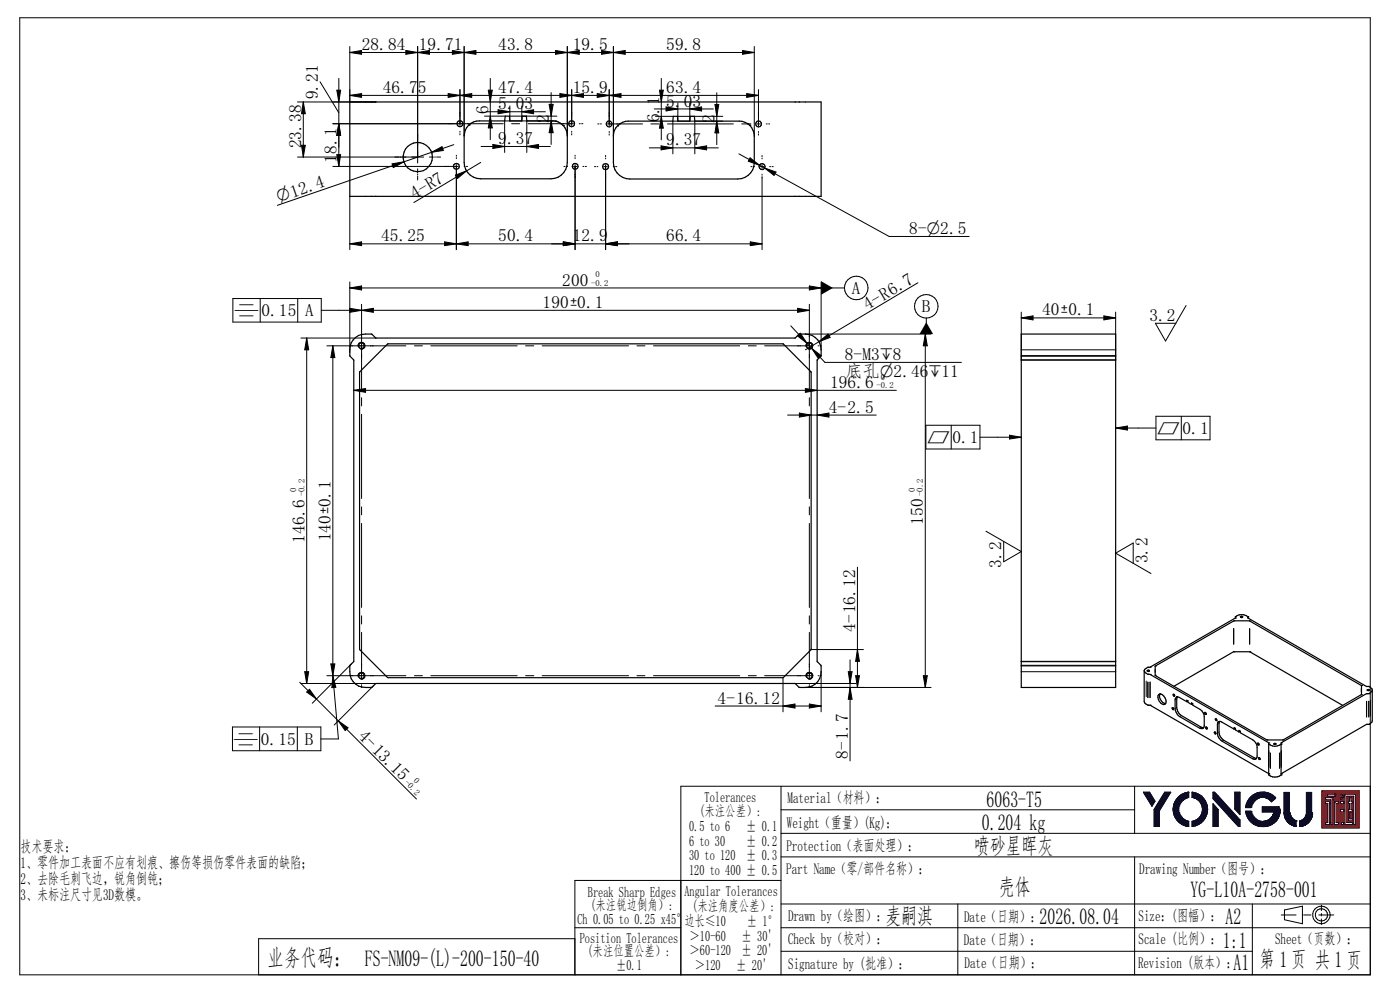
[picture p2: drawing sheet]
<svg xmlns="http://www.w3.org/2000/svg" width="297mm" height="210mm" viewBox="0 0 297 210" stroke-linecap="round" stroke-linejoin="round" font-family="sans-serif">
<g fill="none" stroke="#000" stroke-width=".21">
<path d="M4.2 3.8h286.5v203h-286.5zM165.7 166.8v40M165.7 171.8h75M165.7 176.8h125M240.7 166.8v10M290.7 166.8h-146.3v40M122 196.8h22.4M122 199.1h-67.1v7.7M165.7 181.8h125M165.7 196.8h125M165.7 191.8h125M165.7 186.8h-43.7v20"/>
<path d="M203.2 191.8v15M240.7 181.8v25M265.7 191.8v15M271.8 194.1h3.2M272.5 193l3.8-.8v3.8l-3.8-.9zM276.6 194.1h1.5M279.8 194.1h3.2M280.3 192v1.2M280.3 193.8v.5M280.3 194.9v1.2M165.7 201.8h100"/>
<circle cx="280.3" cy="194.1" r="1.86"/>
<circle cx="280.3" cy="194.1" r="1.31"/>
</g>
<path d="M280.5 167.8v7.8h7.8v-7.8zM285.3 168.4h2.3v6.5h-.4v-6h-1.4v5.6h1.2l-.1 .4h-1.6zM286.3 169.2h.3v.8h.4l-.1 .4h-.3v1.3h.3v2.5h-.9v-2.5h.3v-1.3h-.3v-.4h.3zM284.4 170h.7v.4h-.2v1.3h.2v.5h-.2l.1 2.7h-.5v-2.7l-.1-.5h.1v-1.3zM283.1 170h.9l-.1 .4h-.4v4.1h.5l-.1 .4h-.8zM281.1 169.2h1.7v5.7h-.4v-5.2h-1.1zM281.6 168.4h1.9l-.1 .5h-1.7zM281.3 170h.8v4.9h-.9l.1-.4h.4v-4.1h-.6z" fill-rule="evenodd" fill="#f00"/>
<g fill="none" stroke="#f00" stroke-width=".21">
<path d="M280.5 167.8h7.8v7.8h-7.8zM281.1 169.2h1.7v5.7h-.4v-5.2h-1.1zM281.3 170h.8v4.9h-.9l.1-.4h.4v-4.1h-.6zM281.6 168.4h1.9l-.1 .5h-1.7zM282.1 170.4h.1M282.1 174.5h.1M282.4 169.2h.1M282.8 169.2h.1M282.8 169.7h.1M283.1 170.2h.1M283.1 170h.9l-.1 .4h-.4v4.1h.5l-.1 .4h-.8zM283.1 168.4h.1"/>
<path d="M283.1 168.9h.1M284.4 170h.7v.4h-.2v1.3h.2v.5h-.2l.1 2.7h-.5v-2.7l-.1-.5h.1v-1.3zM284.5 169.2h.1M284.5 168.4h.3v.4h.3v.4h-.3l-.1 .5h-.3zM285 169.2h.1M285.3 168.4h2.3v6.5h-.4v-6h-1.5v5.6h1.3l-.1 .4h-1.6zM285.5 174.9h.1M286.3 169.2h.3v.8h.4l-.1 .4h-.3v1.3h.3v2.5h-.9v-2.5h.3v-1.3h-.3v-.4h.3z"/>
</g>
<path d="M286.3 172.2h.3v1.5h-.3z" fill-rule="evenodd" fill="#f00"/>
<path d="M286.3 172.2h.3v1.5h-.3z" fill="none" stroke="#f00" stroke-width=".21"/>
<path d="M242.6 168.1h1.3l1.1 1.9-.6 1z" fill-rule="evenodd" fill="#0c0c26"/>
<path d="M242.6 168.1h1.3l1.1 1.9-.6 1z" fill="none" stroke="#0c0c26" stroke-width=".21"/>
<path d="M247.1 168.1h1.3l-2.4 3.9v3.3h-1.1v-3.6z" fill-rule="evenodd" fill="#0c0c26"/>
<path d="M247.1 168.1h1.3l-2.4 3.9v3.3h-1.1v-3.6z" fill="none" stroke="#0c0c26" stroke-width=".21"/>
<path d="M249.8 169.2l1.3-.9 1.1-.2v1.1l-.8 .2-.7 .4-.4 .6-.3 .8v.9l.2 .8 1 1 1 .3v1.1l-1-.2-.8-.4-.7-.7-.6-.9-.2-1.1v-.9l.3-1z" fill-rule="evenodd" fill="#0c0c26"/>
<g fill="none" stroke="#0c0c26" stroke-width=".21">
<path d="M248.9 171.5h.1M248.9 171.6h.1M248.9 171.7h.1M248.9 171.9h.1M248.9 172h.1M248.9 171.4v.1M248.9 171.6v.1M248.9 171.8v.1M248.9 171.1h.1M248.9 171.2h.1M248.9 171.3h.1M248.9 171.4h.1"/>
<path d="M248.9 172.1h.1M248.9 172.2h.1M248.9 172.3h.1M248.9 171.2v.1M248.9 172v.1M248.9 172.2v.1M249 170.9h.1M249 171.1h.1M249 172.3h.1M249 172.4h.1M249 172.5h.1M249 171v.1"/>
<path d="M249 172.4v.1M249 170.7h.1M249 172.6h.1M249 170.8v.1M249 170.6h.1M249 172.8h.1M249 172.7v.1M249.1 170.4h.1M249.1 170.5h.1M249.1 172.8h.1M249.1 172.9h.1M249.1 170.5l-.1 .1"/>
<path d="M249.1 172.9v.1M249.1 170.3h.1M249.1 173h.1M249.1 173.1h.1M249.2 170.3h.1M249.2 173.1h.1M249.2 170.1h.1M249.2 173.2h.1M249.2 170.2v.1M249.3 170.1h.1M249.3 173.3h.1M249.3 170h.1"/>
<path d="M249.3 173.4h.1M249.3 169.9h.1M249.3 173.5h.1M249.4 169.8h.1M249.4 169.9h.1M249.4 173.5h.1M249.4 173.6h.1M249.5 169.7h.1M249.5 169.8h.1M249.5 173.7h.1M249.6 169.6h.1M249.6 173.8h.1"/>
<path d="M249.6 169.5h.1M249.6 173.9h.1M249.7 169.5h.1M249.7 173.9h.1M249.7 174h.1M249.7 169.4h.1M249.8 169.3h.1M249.8 174.1h.1M249.8 169.2h.1M249.9 169.2h.1M249.9 174.2h.1M249.9 169.1h.1"/>
<path d="M250 169.1h.1M250 174.3h.1M250 172h.1M250 171.8h.1M250 171.4h.1M250 171.2h.1M250 171.2v1.1M250.1 169h.1M250.1 174.4h.1M250.1 172.3h.1M250.1 171h.1M250.1 172.3v.1"/>
<path d="M250.1 172.5h.1M250.1 170.8h.1M250.1 172.5l.1 .3M250.1 168.9h.1M250.1 174.5h.1M250.1 172.7h.1M250.1 170.7h.1M250.1 170.7l-.1 .5M250.2 168.9h.1M250.2 174.5h.1M250.2 172.8h.1M250.2 170.6h.1"/>
<path d="M250.2 172.8v.1M250.3 168.8h.1M250.3 174.5h.1M250.3 172.9h.1M250.3 170.4h.1M250.3 172.9v.1M250.3 170.4l-.1 .2M250.3 174.6h.1M250.4 168.8h.1M250.4 173.1h.1M250.4 170.3h.1M250.4 170.3l-.1 .1"/>
<path d="M250.4 168.7h.1M250.4 174.7h.1M250.4 173.1v.1M250.5 168.7h.1M250.5 174.7h.1M250.5 173.2h.1M250.5 170.1h.1M250.5 170.1l-.1 .1M250.5 174.8h.1M250.5 173.3h.1M250.5 173.3l.1 .1M250.6 168.6h.1"/>
<path d="M250.6 174.8h.1M250.6 173.4h.1M250.6 170h.1M250.6 170v.1M250.7 168.6h.1M250.7 174.8h.1M250.7 173.4h.1M250.7 169.9h.1M250.7 168.5h.1M250.7 173.5h.1M250.7 173.5l.1 .1M250.7 174.9h.1"/>
<path d="M250.8 168.5h.1M250.8 174.9h.1M250.8 169.8h.1M250.8 169.8h-.1M250.9 174.9h.1M250.9 173.7h.1M250.9 169.8h.1M250.9 168.4l-.1 .1M250.9 168.4h.1M250.9 175h.1M250.9 169.7h.1M251 175h.1"/>
<path d="M251 173.7h.1M251 173.7v.1M251 168.4h.1M251 169.6h.1M251 169.6v.1M251.1 168.4h.1M251.1 175h.1M251.1 173.8h.1M251.1 173.8l.1 .1M251.1 168.3h.1M251.2 168.3h.1M251.2 169.5h.1"/>
<path d="M251.2 175.1h.1M251.2 169.5l-.1 .1M251.2 173.9h.1M251.3 168.3h.1M251.3 175.1h.1M251.3 168.2h.1M251.3 169.4h.1M251.3 169.4l-.1 .1M251.4 175.1h.1M251.4 174h.1M251.4 174l.1 .1M251.4 168.2h.1"/>
<path d="M251.4 175.2h.1M251.5 168.2h.1M251.5 175.2h.1M251.5 169.3h.1M251.5 169.3l-.1 .1M251.6 168.2h.1M251.6 175.2h.1M251.6 174.1h.1M251.6 174.1l.6 .1v1.1h-.1M251.6 169.3h.1M251.6 168.1h.1M251.7 168.1h.1"/>
<path d="M251.7 169.3h.1M251.7 175.3h.1M251.7 174.1h.1M251.8 175.3h.1M251.8 168.1h.1M251.9 168.1h.1M251.9 169.2h.1M251.9 175.3h.1M251.9 169.2h-.2M251.9 174.2h.1M252 175.3h.1M252.1 168.1h.1"/>
<path d="M252.1 168.1h.1v1.1h-.3"/>
</g>
<path d="M252.9 168.1l1.1 .3 1.1 .7 .9 1.4 .2 1.1-.2 1.2-.6 1.2-1 .8-1.3 .5h-.2v-1.1l1-.3 .6-.5 .6-1.1v-.9l-.1-.6-.5-.8-.8-.6-.8-.2z" fill-rule="evenodd" fill="#0c0c26"/>
<g fill="none" stroke="#0c0c26" stroke-width=".21">
<path d="M253.1 169.2h.1M253.1 174.2h.1M253.3 169.2h.1M253.3 174.2h-.2M253.3 174.1h.1M253.3 169.2l.2 .1M253.5 169.3h.1M253.5 174.1h-.2M253.5 174.1h.1M253.5 169.3l.1 .1M253.6 169.4h.1M253.6 174l-.1 .1"/>
<path d="M253.7 174h.1M253.7 169.4h.1M253.7 173.9v.1M253.8 173.9h.1M253.8 169.5h.1M253.9 169.5h.1M253.9 173.9h-.1M253.9 173.9h.1M253.9 169.5l.1 .1M254 169.6h.1M254 173.8l-.1 .1M254 173.8h.1"/>
<path d="M254.1 173.7h.1M254.1 169.7h.1M254.2 169.7h.1M254.2 173.7h-.1M254.2 169.8h.1M254.2 173.7h.1M254.3 169.8h.1M254.3 173.6h.1M254.3 169.8l.1 .1M254.4 169.9h.1M254.4 173.5l-.1 .1M254.4 173.4h.1"/>
<path d="M254.5 173.4h.1M254.5 170v.1M254.5 170.1h.1M254.6 170.1h.1M254.6 173.3l-.1 .1M254.6 173.2h.1M254.6 170.1v.1M254.6 170.2h.1M254.7 170.3h.1M254.7 173.1l-.1 .1M254.7 173.1h.1M254.7 170.3l.1 .1"/>
<path d="M254.8 170.4h.1M254.8 173h.1M254.8 170.5h.1M254.8 172.9h.1M254.8 170.4v.1M254.8 168.9l-1.1-.7-.8-.1v1.1h.4M254.8 170.6h.1M254.8 172.8v.2M254.9 168.9h.1M254.9 170.6h.1M254.9 172.8h.1M254.9 168.9a3.7 3.7 0 0 1-.1 5.6l-1.3 .7-.6 .1v-1.1h.2"/>
<path d="M254.9 170.7v.1M254.9 172.7v.1M254.9 170.8h.1M254.9 172.6h.1M255 170.8l.1 .6M255 172.5l-.1 .1M255 171h.1M255 172.4h.1M255 172.3v.1M255.1 171.2h.1M255.1 172.3h.1M255.1 172v.3"/>
<path d="M255.1 171.4h.1M255.1 171.8h.1M255.1 172h.1M255.1 171.4v.6"/>
</g>
<path d="M257.3 170.5l1.1 1.2v3.6h-1.1z" fill-rule="evenodd" fill="#0c0c26"/>
<path d="M257.3 170.5l1.1 1.2v3.6h-1.1z" fill="none" stroke="#0c0c26" stroke-width=".21"/>
<path d="M257.3 168.1h.4l5.4 5.8v1.4h-.4l-5.4-5.9z" fill-rule="evenodd" fill="#0c0c26"/>
<path d="M257.3 168.1h.4l5.4 5.8v1.4h-.4l-5.4-5.9z" fill="none" stroke="#0c0c26" stroke-width=".21"/>
<path d="M262 168.1h1.1v4.7l-1.1-1.2z" fill-rule="evenodd" fill="#0c0c26"/>
<path d="M262 168.1h1.1v4.7l-1.1-1.2z" fill="none" stroke="#0c0c26" stroke-width=".21"/>
<path d="M265.3 169.1l.6-.5 .9-.4 1.5-.1 1.2 .3 1.1 1-.9 .7-.5-.6-.7-.3-1-.1-.5 .1-1.1 .8-.4 .8-.1 .5h-1.1l.3-1.2z" fill-rule="evenodd" fill="#0c0c26"/>
<g fill="none" stroke="#0c0c26" stroke-width=".21">
<path d="M265.4 171.2h.1M265.4 171h.1M265.4 171v.2M265.5 170.8h.1M265.5 170.8l-.1 .2M265.6 170.7h.1M265.6 170.7l-.1 .1M265.6 170.5h.1M265.6 170.5v.1M265.7 170.4h.1M265.7 170.3h.1M265.7 170.3v.1"/>
<path d="M265.8 170.2h.1M265.8 170.2v.1M265.9 170.1h.1M265.9 170h.1M265.9 170v.1M266 170h.1M266 169.9h.1M266.1 169.9h.1M266.2 169.8h.1M266.2 169.8h-.1M266.2 169.7h.1M266.3 169.7h.1"/>
<path d="M266.4 169.6h.1M266.4 169.6h-.1M266.4 169.5h.1M266.5 169.5h.1M266.6 169.5h.1M266.7 169.4h.1M266.8 169.3h.1M266.9 169.3h.1M267 169.3h.1M267.2 169.2h.1M267.2 169.2h-.2M267.3 169.2h.1"/>
<path d="M267.5 169.1h.1M267.5 169.1l-.1 .1M267.6 169.1h.2M267.8 169.1h.1M267.9 169.1h.1M267.9 168.1h.1M268 169.1h.1M268.1 168.1h.1M268.1 169.1h.1M268.1 169.2h.1M268.1 168.1l-1.3 .1-.9 .4-.6 .5a4.2 4.2 0 0 0-1 2.2l1.1-.1M268.2 168.1h.1"/>
<path d="M268.2 169.2h.1M268.3 169.2h.1M268.4 169.2h.1M268.4 168.1h.1M268.5 169.2h.1M268.5 168.1h.1M268.6 169.2h.1M268.6 168.1h.1M268.6 169.3h.1M268.7 168.1h.1M268.7 169.3h.1M268.7 168.1l.1 .1"/>
<path d="M268.8 169.3h.1M268.8 168.2h.1M268.9 168.2h.1M268.9 169.4h.1M269 168.2h.1M269 169.4h.1M269 168.3h.1M269 169.5h.1M269.1 169.5h.1M269.2 168.3h.1M269.2 169.5h.1M269.2 169.6h.1"/>
<path d="M269.2 168.3l.1 .1M269.3 169.6h.1M269.3 168.4h.1M269.3 169.7h.1M269.4 168.4h.1M269.4 169.7h.1M269.5 169.8h.1M269.5 168.5h.1M269.5 169.9h.1M269.6 168.5h.1M269.6 169.9h.1M269.7 168.6h.1"/>
<path d="M269.8 168.7h.1M269.9 168.7h.1M270 168.8h.1M270 168.8l.1 .1M270.1 168.9h.1M270.2 169h.1M270.3 169h.1M270.3 169.1h.1M270.4 169.2h.1M270.5 169.2h.1M270.5 169.2l.1 .2-.9 .7v-.1"/>
</g>
<path d="M264.3 172.1h1.1l.3 1 1 .9 .7 .2h.9l.8-.3 .6-.5 .6-1.1h-2.5v-1.1h3.6l-.1 1.4-.7 1.5-1 .8-1.4 .4h-1.2l-1.2-.6-1-1z" fill-rule="evenodd" fill="#0c0c26"/>
<g fill="none" stroke="#0c0c26" stroke-width=".21">
<path d="M264.3 172.2h.1M265.4 172.1h.1M265.4 172.1h-1.1a3.6 3.6 0 0 0 1.3 2.5M265.4 172.1v.2M265.4 172.3h.1M265.4 172.3l.1 .2M265.5 172.6h.1M265.5 172.6l.1 .2M265.6 172.8h.1M265.6 174.6h.1M265.6 172.9h.1M265.6 172.9l.1 .2"/>
<path d="M265.7 173h.1M265.7 174.6l1 .6 1.3 .1M265.8 173.1h.1M265.8 173.2h.1M265.8 173.2l.1 .1M265.9 173.3h.1M265.9 173.4h.1M266 173.5h.1M266.1 173.5h.1M266.1 173.6h.1M266.2 173.7h.1M266.3 173.7h.1"/>
<path d="M266.3 173.7l.1 .1M266.4 173.8h.1M266.5 173.9h.1M266.6 173.9h.1M266.7 174h.1M266.8 174h.1M266.8 174l.1 .1M266.9 174.1h.1M267 174.2h.1M267 174.2h.2M267.3 174.2h.1M267.4 174.2h.1"/>
<path d="M267.4 174.2l.4 .1M267.6 174.2h.1M267.8 174.3h.1M267.9 175.3h.1M267.9 174.3h.1M268 174.2h.1M268 175.3h.1M268.1 175.3h.1M268.1 174.2h.1M268.2 175.3h.1M268.2 174.2h.1M268.3 174.2h.1"/>
<path d="M268.3 175.3h.1M268.3 175.3h-.1M268.4 175.3h.1M268.4 174.2h.1M268.5 175.3h.1M268.5 174.2h.1M268.6 175.3h.1M268.6 174.2h.1M268.6 174.1h.1M268.7 175.3h.1M268.7 174.1h.1M268.7 175.2h.1"/>
<path d="M268.8 175.2h.1M268.8 174.1h.1M268.9 175.2h.1M268.9 174.1h.1M268.9 174h.1M269 175.2h.1M269 174h.1M269.1 173.9h.1M269.1 175.1h.1M269.2 175.1h.1M269.2 173.9h.1M269.3 173.8h.1"/>
<path d="M269.3 175h.1M269.4 175h.1M269.4 173.8h.1M269.4 173.7h.1M269.5 175h.1M269.5 173.7h.1M269.5 173.6h.1M269.5 174.9h.1M269.6 173.6h.1M269.6 174.9h.1M269.7 174.9h.1M269.7 173.5h.1"/>
<path d="M269.7 174.8h.1M269.7 173.4h.1M269.8 174.8h.1M269.8 173.4h.1M269.8 173.3h.1M269.9 174.7h.1M269.9 173.2h.1M269.9 173.3h.1M269.9 173.1h.1M270 173.1h.1M270 174.7h.1M270 173h.1"/>
<path d="M270 174.7h-.1M270 174.6h.1M270 172.9h.1M270.1 172.8h.1M270.1 172.9h.1M270.1 174.5h.1M270.1 172.7h.1M270.2 174.5h.1M270.2 172.6h.1M270.2 172.7h.1M270.2 172.4h.1M270.2 172.5h.1"/>
<path d="M270.3 174.5h.1M270.3 172.3h.1M270.3 172.4h.1M270.3 174.4h.1M270.4 174.3h.1M270.5 174.2h.1M270.6 174.2h.1M270.6 174.1h.1M270.6 174h.1M270.7 174h.1M270.7 173.9h.1M270.8 173.9h.1"/>
<path d="M270.8 173.8h.1M270.8 173.7h.1M270.9 173.7h.1M270.9 173.6h.1M271 173.5h.1M271 173.4h.1M271.1 173.4h.1M271.1 173.3h.1M271.1 173.2h.1M271.1 173.1h.1M271.2 173.1h.1M271.2 173h.1"/>
<path d="M271.2 172.9h.1M271.2 172.8h.1M271.3 172.8h.1M271.3 172.7h.1M271.3 172.6h.1M271.3 172.5h.1M271.3 172.4h.1M271.4 172.4h.1M271.4 172.3h.1M271.4 172.2h.1M271.4 172.1h.1M271.4 172h.1"/>
<path d="M271.4 171.9h.1M271.4 171.8h.1M271.4 171.7h.1M271.4 171.7v-.5h-3.6v1.1h2.5"/>
</g>
<path d="M272.4 168.1h1.1l.1 4.7 .6 1.1 .8 .3v1.1l-1-.3-.5-.3-.9-1.2-.2-.9z" fill-rule="evenodd" fill="#0c0c26"/>
<g fill="none" stroke="#0c0c26" stroke-width=".21">
<path d="M272.4 172.4h.1M272.4 172.5h.1M272.4 172.6h.1M272.4 172.4v-4.3h1.1v4.3M272.5 172.6h.1M272.5 172.7h.1M272.5 172.8h.1M272.5 172.9h.1M272.5 173h.1M272.5 173.1h.1M272.5 173.2h.1M272.5 173.3h.1"/>
<path d="M272.6 173.3h.1M272.6 173.4h.1M272.6 173.5h.1M272.7 173.5h.1M272.7 173.6h.1M272.7 173.7h.1M272.8 173.7h.1M272.8 173.8h.1M272.8 173.9h.1M272.9 173.9h.1M272.9 174h.1M272.9 174.1h.1"/>
<path d="M273 174.1h.1M273 174.2h.1M273.1 174.2h.1M273.1 174.3h.1M273.2 174.3h.1M273.2 174.4h.1M273.3 174.4h.1M273.3 174.5h.1M273.4 174.5h.1M273.4 174.6h.1M273.5 174.6h.1M273.5 174.7h.1"/>
<path d="M273.5 172.6h.1M273.5 172.5h.1M273.5 172.4h.1M273.6 174.7h.1M273.6 172.8h.1M273.6 172.7h.1M273.6 172.6h.1M273.6 174.8h.1M273.6 173h.1M273.6 172.9h.1M273.6 173.1h.1M273.7 174.8h.1"/>
<path d="M273.7 173.2h.1M273.7 173.1h.1M273.7 173.3h.1M273.8 174.8h.1M273.8 174.9h.1M273.8 173.4h.1M273.8 173.3h.1M273.9 174.9h.1M273.9 173.5h.1M273.9 173.4h.1M273.9 175h.1M273.9 173.6h.1"/>
<path d="M274 175h.1M274 173.6h.1M274 173.7h.1M274.1 173.7h.1M274.1 175h.1M274.2 175h.1M274.2 173.8h.1M274.2 175.1h.1M274.3 175.1h.1M274.3 173.9h.1M274.4 175.1h.1M274.4 173.9h.1"/>
<path d="M274.4 175.2h.1M274.5 174h.1M274.5 175.2h.1M274.6 175.2h.1M274.6 174h.1M274.6 174.1h.1M274.7 175.2h.1M274.7 174.1h.1M274.7 175.3h.1M274.8 175.3h.1M274.8 174.1h.1M274.8 174.2h.1"/>
<path d="M274.9 175.3h.1M274.9 174.2h.1M275 174.2h.1M275 174.2l-.1 1.1"/>
</g>
<path d="M277.2 168.1h1.1l-.1 5-.3 .7-.6 .8-.9 .5-.7 .2v-1.1l.8-.4 .7-1z" fill-rule="evenodd" fill="#0c0c26"/>
<g fill="none" stroke="#0c0c26" stroke-width=".21">
<path d="M242.6 168.1h1.3l1.1 1.9-.6 1zM247.1 168.1h1.3l-2.4 3.9v3.3h-1.1v-3.6zM249.8 169.3a3.5 3.5 0 0 1 2.4-1.2v1.1a2.57 2.57 0 0 0-2.2 2.5 2.57 2.57 0 0 0 2.2 2.5v1.1a3.6 3.6 0 0 1-2.4-6zM252.9 168.1a3.6 3.6 0 0 1 3.3 3.6 3.6 3.6 0 0 1-3.3 3.6v-1.1a2.57 2.57 0 0 0 2.2-2.5 2.57 2.57 0 0 0-2.2-2.5zM257.3 168.1h.4l5.4 5.8v1.4h-.4l-5.4-5.9zM257.3 170.5l1.1 1.2v3.6h-1.1zM262 168.1h1.1v4.7l-1.1-1.2zM264.3 172.2h.1M265.4 172.1h.1M265.4 172.1l-1.1 .1M265.5 169a3.6 3.6 0 0 1 5.1 .4l-.9 .7a2.44 2.44 0 0 0-2.5-.9 2.44 2.44 0 0 0-1.8 2.1h-1.1a3.3 3.3 0 0 1 1.2-2.3zM271.4 171.7h.1"/>
<path d="M271.4 171.7v-.5h-3.6v1.1h2.5a2.46 2.46 0 0 1-2.5 2 2.46 2.46 0 0 1-2.4-2.2M271.4 171.7a3.6 3.6 0 0 1-3.3 3.6 3.6 3.6 0 0 1-3.8-3.1M274.9 174.2h.1M274.9 174.2l-.3-.1a1.78 1.78 0 0 1-1.1-1.7v-4.3h-1.1v4.3a2.94 2.94 0 0 0 2.6 2.9v-1.1M275.8 175.3h.1M275.8 174.2h.1M275.8 174.2v1.1M275.9 175.3h.1M275.9 174.1h.1M276 174.1h.1M276 175.3h.1M276.1 175.2h.1"/>
<path d="M276.1 174.1h.1M276.1 174.1l-.3 .1M276.1 174h.1M276.2 175.2h.1M276.2 174h.1M276.3 175.2h.1M276.3 173.9h.1M276.3 174h.1M276.3 175.2l-.5 .1M276.3 175.1h.1M276.4 173.9h.1M276.4 173.9l-.3 .2"/>
<path d="M276.4 175.1h.1M276.5 175.1h.1M276.5 173.8h.1M276.5 175h.1M276.6 173.7h.1M276.6 173.8h.1M276.6 173.7l-.2 .2M276.6 175h.1M276.7 175h.1M276.7 173.6h.1M276.7 173.7h.1M276.7 175l-.4 .2"/>
<path d="M276.8 174.9h.1M276.8 173.5h.1M276.8 173.5l-.2 .2M276.9 174.9h.1M276.9 173.4h.1M276.9 173.3h.1M276.9 174.8h.1M276.9 173.3l-.1 .2M277 173.1h.1M277 173.2h.1M277 174.8h.1M277.1 174.8h.1"/>
<path d="M277.1 172.9h.1M277.1 173h.1M277.1 173.1h.1M277.1 173l-.2 .3M277.1 174.8l-.4 .2M277.1 174.7h.1M277.1 172.8h.1M277.2 174.7h.1M277.2 172.4h.1M277.2 172.5h.1M277.2 172.6h.1M277.2 172.7h.1"/>
<path d="M277.2 172.7v-4.6h1.1l-.1 4.9M277.2 172.7l-.1 .3M277.2 174.6h.1M277.3 174.6h.1M277.3 174.5h.1M277.4 174.5h.1M277.4 174.5l-.3 .3M277.5 174.4h.1M277.5 174.3h.1M277.6 174.3h.1M277.6 174.2h.1M277.7 174.2h.1"/>
<path d="M277.7 174.1h.1M277.7 174h.1M277.8 174h.1M277.8 174l-.4 .5M277.8 173.9h.1M277.9 173.9h.1M277.9 173.8h.1M278 173.7h.1M278 173.6h.1M278 173.5h.1M278 173.5l-.2 .5M278.1 173.4h.1"/>
<path d="M278.1 173.3h.1M278.1 173.2h.1M278.2 173.2h.1M278.2 173.1h.1M278.2 173h.1M278.2 172.9h.1M278.2 172.8h.1M278.2 173l-.2 .5M278.3 172.8h.1M278.3 172.7h.1M278.3 172.6h.1M278.3 172.5h.1"/>
<path d="M278.3 172.4h.1M280.5 167.8h7.8v7.8h-7.8zM281.1 169.2h1.7v5.7h-.4v-5.2h-1.1zM281.3 170h.8v4.9h-.9l.1-.4h.4v-4.1h-.6zM281.6 168.4h1.9l-.1 .5h-1.7zM282.1 170.4h.1M282.1 174.5h.1M282.4 169.2h.1M282.8 169.7h.1M282.8 169.2h.1M283.1 170.2h.1M283.1 170h.9l-.1 .4h-.4v4.1h.5l-.1 .4h-.8z"/>
<path d="M283.1 168.4h.1M283.1 168.9h.1M284.4 170h.7v.4h-.2v1.3h.2v.5h-.2l.1 2.7h-.5v-2.7l-.1-.5h.1v-1.3zM284.5 169.2h.1M285 169.2h.1M285.1 168.8h.1M285.1 168.8v.4h-.3l-.1 .5h-.3l.1-.5M285.1 168.8h-.3v-.4h-.3v.8M285.3 168.4h2.3v6.5h-.4v-6h-1.5v5.6h1.3l-.1 .4h-1.6zM285.5 174.9h.1M286.3 169.2h.3v.8h.4l-.1 .4h-.3v1.3h.3v2.5h-.9v-2.5h.3v-1.3h-.3v-.4h.3zM286.3 172.2h.3v1.5h-.3z"/>
</g>
<path d="M282.1 174.5h.1M282.4 169.2h.1M282.8 169.2h.1M283.1 170.2h.1M283.1 168.9h.1M283.1 168.4h.1M285 169.2h.1M285.5 174.9h.1" fill="none" stroke="#f00" stroke-width=".21"/>
<g fill="none" stroke="#000" stroke-width=".25">
<path d="M74.2 21.6h100v20.1h-100zM99.4 26.6a3.2 3.2 0 0 0-.9 2.2v5.7a3.5 3.5 0 0 0 3.5 3.4h14.9a3.5 3.5 0 0 0 3.5-3.4v-5.7a3.2 3.2 0 0 0-.9-2.2M99.4 26.5h.1M99.5 26.5h.1M99.5 26.5a2.98 2.98 0 0 1 2.2-.8h5.4l.1-1.1h.9l.1 1.1h2.5l.1-1.1h.9l.1 1.1h5.4a3 3 0 0 1 2.3 .9M119.5 26.6h.1M131 26.7h.1M159 26.6h.1M159 26.6a3.5 3.5 0 0 0-2.2-.9h-9.4l-.1-1h-.9l-.1 1h-2.5l-.1-1h-.9l-.1 1h-9.4a3.2 3.2 0 0 0-2.2 .9M159.1 26.6a3.5 3.5 0 0 1 .9 2.3v5.6a3.5 3.5 0 0 1-3.5 3.5h-22.9a3.5 3.5 0 0 1-3.5-3.5v-5.6a2.97 2.97 0 0 1 .9-2.2M75.4 71.6a4.4 4.4 0 0 1 3.5-.7l.9 .8h88.9l.8-.8a4 4 0 0 1 4.4 1.8 5.6 5.6 0 0 1 .3 2.9l-.8 .8v63.9l.8 .8a3.7 3.7 0 0 1-2.6 4.7h-2l-.9-.8h-88.9l-.9 .8a4 4 0 0 1-4.4-1.8 6.3 6.3 0 0 1-.2-2.9l.8-.8v-63.9l-.8-.8a4.1 4.1 0 0 1 1.1-4zM82.2 73h84l5.9 6-.1 58.8-5.9 6-83.9-.1-5.9-6v-58.7z"/>
<path d="M216.7 70.9h20v74.9h-20zM261.7 131.7l-16.6 9.6M261.7 138.3l-12.7 7.3M261.7 131.7h.1M261.7 138.3h.1M261.7 131.7h3.4M261.7 138.3h3.4M262.1 131.1h.1M262.1 130.8h.1M262.1 131.1l-18.1 10.4M262.1 130.8v.3M262.1 130.8a2.18 2.18 0 0 1 2.6 0"/>
<path d="M264.7 130.8h.1M264.7 131.1h.1M264.7 130.8v.3M264.8 131.1l25.1 14.5M265.1 131.7h.1M265.1 138.3h.1M265.1 131.7l23.7 13.7M265.1 138.3l19.8 11.3M242.7 142.3l.2 .3 .6 .4M242.7 142.3v6.5l.2 .3 .6 .5M243.4 142.2h.4v.2h-.4zM243.5 141.6h.1"/>
<path d="M243.5 141.6l-.6 .4-.2 .3M243.5 143h.1M243.5 149.6h.1M243.5 143h.5M243.5 141.6h.5M243.5 149.6h.5M244 141.6h.1M244 143.1h.1M244 149.6h.1M244 143.1l25.2 14.5M244 149.6l25.2 14.5M245.1 143.3h.1"/>
<path d="M245.1 141.3h.1M245.1 141.4v1.9M245.1 143.3l23.7 13.7M245.8 147.4a1.2 1.2 0 0 1 1.6 1.1v.4l-.3 .5a1.46 1.46 0 0 1-1.3-2zM246.1 147.2a1.62 1.62 0 0 0 1.2 2.1M246.2 147.2l-.2 .1M248.7 150.1l.3 .1v.3l-.3-.1zM248.9 147.3l.3 .1v.3l-.3-.1zM249.6 147.9l-.3 .6a3.5 3.5 0 0 0 .4 3l.6 .5 4.2 2.5a.61 .61 0 0 0 .7 0 .61 .61 0 0 0 .3-.6 3.3 3.3 0 0 0-2.4-4.3l-.1-.3M249.6 147.9h.1M249.6 147.9l.6 .1 1.6 .8M249.8 147.8a4.8 4.8 0 0 0 .1 3.1l.8 .9 4.1 2.5 .6 .1"/>
<path d="M252 148.7l-.2 .1M252 148.7l-.2-.2v.3M252 148.7l.1 .3 .7 .4M253 149.3l-.2 .1M253 149.3l-.2-.2v.3M255.6 151.1l.3 .2v.3l-.3-.2zM255.8 154.2l.3 .1v.3l-.3-.1zM257.7 155.3h.1l.1 .4-.3-.3zM257.9 152.4l.2 .2v.3l-.2-.2zM258.5 153.1h.1M258.5 153.1l-.2 .2a6.7 6.7 0 0 0 .1 3l.8 .9 6.5 3.8 .6 .1 .4-.4a5.2 5.2 0 0 0-.3-3.1l-.6-.6-2.7-1.6v-.3M258.5 153.1l.7 .1 2.6 1.5"/>
<path d="M258.7 153l-.1 .5a3.7 3.7 0 0 0 .4 3l.6 .5 6.5 3.7 .5 .2M262.1 154.5l-.3 .2M262.1 154.5l-.3-.2v.4M262.1 154.5v.4l.7 .4M263.1 155.1l-.3 .2M263.1 155.1l-.3-.2v.4M266.8 157.6l.3 .2v.3l-.3-.2zM268.8 157h.1M268.8 157h3.4M269.2 157.6h.1M269.2 157.6v6.8M269.2 157.9h.1"/>
<path d="M269.2 157.9a2.18 2.18 0 0 0 2.6 0M271.8 157.9h.1M271.8 157.6v6.8M271.8 157.6h.1M272.2 157h.1M288.8 147.4h.1M288.8 147.4l-16.6 9.6M288.8 145.4h.1M288.8 145.4v2M289.9 145.6h.1M289.9 147.2l-18.1 10.4M289.9 153.7l-18.1 10.4"/>
<path d="M289.9 147.2h.1M289.9 153.7h.1M289.9 145.6h.5M289.9 147.2h.5M289.9 153.7h.5M290.4 145.6h.1M290.4 147.2h.1M290.4 153.7h.1M290.4 145.6l.6 .5 .1 .3M291.1 146.4l-.1 .3-.6 .5M291.1 146.4v6.5l-.1 .3-.6 .5M267 160.7l.3 .2v.2l-.3-.1z"/>
<path d="M269.2 164.1h.1M269.2 164.4h.1M269.2 164.4a2.18 2.18 0 0 0 2.6 0M271.8 164.4h.1M271.8 164.1h.1"/>
<circle cx="88.6" cy="33.3" r="3.1"/>
<circle cx="96.8" cy="35.3" r=".62"/>
<circle cx="97.6" cy="26.2" r=".64"/>
<circle cx="121.2" cy="26.2" r=".63"/>
<circle cx="122" cy="35.3" r=".62"/>
<circle cx="128.5" cy="35.3" r=".64"/>
<circle cx="129.2" cy="26.3" r=".63"/>
<circle cx="160.9" cy="26.3" r=".63"/>
<circle cx="161.7" cy="35.3" r=".63"/>
<circle cx="76.7" cy="73.3" r=".62"/>
<circle cx="171.7" cy="73.3" r=".6"/>
<circle cx="263.4" cy="130.9" r=".23"/>
<circle cx="76.7" cy="143.4" r=".62"/>
<circle cx="171.7" cy="143.4" r=".6"/>
<circle cx="270.5" cy="157.8" r=".22"/>
<circle cx="290.3" cy="146.4" r=".22"/>
</g>
<g fill="none" stroke="#000" stroke-width=".21">
<path d="M67.9 17.4l4 6.5M71.5 19.1h.8l-.4 2.5zM71.9 16.6v18.7M74.2 11.1l2.5-.4v.8zM74.2 9.9v11.7M74.2 11.1h85.8M86.1 10.7l2.5 .4-2.5 .4zM88.6 9.9v24.7M88.6 11.1l2.5-.4v.8zM95.1 19.9l2.5 .3-2.5 .5zM96 10.7l2.5 .4-2.5 .4zM97.6 19v7.6"/>
<path d="M98.5 9.9v18.9M98.5 11.1l2.5-.4v.8zM103.6 19.1h.8l-.4 2.5zM104 16.6v13M116.9 19.6v11M117.9 10.7l2.5 .4-2.5 .4zM118.8 19.9l2.5 .3-2.5 .5zM120.4 9.9v18.9M120.4 11.1l2.5-.4v.8zM121.3 19v7.6M126.7 19.9l2.5 .3-2.5 .5zM127.6 10.7l2.5 .4-2.5 .4z"/>
<path d="M129.2 19v7.7M130.1 9.9v19M130.1 11.1l2.5-.4v.8zM139.9 19.1h.8l-.4 2.5zM140.3 16.6v13.1M152.1 19.7v11M157.5 10.7l2.5 .4-2.5 .4zM158.4 19.9l2.5 .3-2.5 .5zM160 9.9v19M160.9 19v7.7M63.1 33.3h26.8M63.1 21.6h16.7"/>
<path d="M64 30.8h.8l-.5 2.5zM64.3 21.6l.5 2.5h-.8zM64.3 21.6v11.7M70.6 35.3h26.6M70.6 26.2h36.2M71.5 32.8h.8l-.4 2.5zM71.9 26.2l.4 2.5h-.8zM74.2 20.2l2.5-.3v.8zM74.2 20.2h86.7M83.2 34.8l2.5-.5-2.3 1.3zM85.7 34.3l-26.9 9.3M88.6 35.8v.9"/>
<path d="M88.6 36.9v.2M88.6 37.3v.9M91.1 33.3h.8M91.6 32.3l2.2-1.2 .3 .8zM92.2 33.3h.2M92.6 33.3h.9M96.3 30.7l-10.6 3.6M96.6 37.2l2.4-1-2 1.7zM96.8 32.9v.2M96.8 33.4v.3M96.8 34.9v18.1M97.6 27.9v.2"/>
<path d="M97.6 28.4v.2M97.6 20.2l2.5-.3v.8zM98.5 35.3h.1M98.9 35.3h.3M102 34.5l-14.2 8.5M102.1 31.1h14.7M102.8 24.6h4.4M103.2 23.7h12.5M104 24.6l.4 2.5h-.8zM104.6 30.6l2.5 .5-2.5 .4zM105.7 23.3l2.5 .4-2.5 .4zM108.1 24.6h10.1"/>
<path d="M108.2 22.5v3.2M108.5 26.2h1.7M110.7 22.5v3.2M110.7 23.7l2.5-.4v.8zM111.8 25.7v6.6M111.8 31.1l2.5-.5v.9zM112.1 26.2h9.6M116.5 22.1h.8l-.4 2.5zM116.9 25.7l.4 2.5h-.8zM118.2 25.7h-11.1v6.6M119.6 35.3h.3M120.2 35.3h.2"/>
<path d="M121.3 27.9v.2M121.3 28.4v.2M121.3 20.2l2.5-.3v.8zM121.7 35.3h.7M122 32.9v.2M122 33.4v.3M122 34.9v18.1M122.9 26.2h.2M123.4 26.2h.3M123.7 35.3h.2M124.2 35.3h.2M126.1 35.3h.3"/>
<path d="M126.7 35.3h.1M126.8 26.3h.3M127.4 26.3h.2M128.1 35.3h.8M128.5 33v.2M128.5 33.5v.2M128.5 35v18M128.9 26.3h7.4M129.2 27.9v.2M129.2 28.4v.3M129.2 20.2l2.5-.3v.8zM130.1 35.3h.2"/>
<path d="M130.6 35.3h.3M137.8 31.4h14.6M138.1 26.3h1.7M138.8 23.1h12.5M139.1 24.7h3.7M140.3 30.9l2.4 .5-2.4 .4zM140.3 24.7l.4 2.5h-.8zM141.3 22.7l2.5 .4-2.5 .4zM141.6 26.3h14M143.7 24.7h9.6M143.8 21.8v3.9M146.3 21.8v3.9"/>
<path d="M146.3 23.1l2.5-.4v.8zM147.4 25.7v6.9M147.4 31.4l2.5-.5v.9zM151.7 22.2h.8l-.4 2.5zM152.1 25.7l.4 2.5h-.8zM153.3 25.7h-10.6v6.9M156.8 32.6l31.8 17.6h17M157.4 26.3h1.9M159.1 33.5l2 1.6-2.4-.9zM159.3 35.3h.3M159.9 35.3h.2M160.6 26.3h.7"/>
<path d="M160.9 27.9v.2M160.9 28.4v.3M161.3 35.3h.8M161.7 33v.2M161.7 33.5v.2M161.7 35v.7M161.7 37v.2M161.7 37.5v15.5M162.2 35.6l2.4 .9-.4 .7zM162.6 26.3h.2M163.1 26.3h.2M163.3 35.3h.2"/>
<path d="M163.8 35.3h.2M74.2 51.7l2.5-.4v.8zM74.2 41.7v11.3M74.2 59.8v15M74.2 51.7h87.5M94.3 51.3l2.5 .4-2.5 .4zM96.8 51.7l2.5-.4v.8zM119.5 51.3l2.5 .4-2.5 .4zM128.5 51.7l2.5-.4v.8zM159.2 51.3l2.5 .4-2.5 .4zM174.2 59.8v14.4M194.7 60l-23.8 14.2"/>
<path d="M49.4 63.3h18.8v5h-18.8zM55.2 63.3v5M63.2 63.3v5M63.8 71.7h16M65.1 71.7l.4 2.5h-.9zM65.1 71.7v73.3M68.2 65.8h103.5M69.3 73.4h16.8M70.6 73.4l.4 2.5h-.8zM70.6 73.4v69.9M74.2 61.1l2.5-.4v.8zM74.2 61.1h105"/>
<path d="M74.2 65.4l5 .9v-.9l-5 .9M76 73.5a.74 .74 0 0 1 .7-.9 .74 .74 0 0 1 .8 .9 .74 .74 0 0 1-1 .6M76.7 64.6v18M87.9 73.4h1.7M91.4 73.4h18.3M111.5 73.4h1.7M115 73.4h18.3M135.1 73.4h1.7M138.6 73.4h18.3M158.7 73.4h1.7M162.2 73.4h10.1M167.8 69.1l4.4 4.8"/>
<path d="M169.2 71.2l.6-.5 1.4 2.1zM169.2 65.4l2.5 .4-2.5 .5zM170.9 70.9h26.6M171 73.5a.74 .74 0 0 1 .7-.9 .74 .74 0 0 1 .7 .9 .74 .74 0 0 1-.9 .6M171.7 60.7l2.5 .4-2.5 .4zM171.7 64.6v18M172.2 73.9l2.8 3h29M172.2 73.9l2 1.5-.6 .6zM173.6 73.4h.1M173.7 72.5l2-1.6 .4 .7zM174 73.4h.2M196.3 70.9l.4 2.5h-.8z"/>
<path d="M196.3 70.9v74.9M196.5 67.5v3.4M216.7 74.2h20M216.7 75.4h20M216.7 75.6h20M216.7 76.3h20M216.7 66.2v10.2h20v-10.2M216.7 67.4l2.5-.4v.9zM216.7 67.4h20M234.2 67l2.5 .4-2.5 .5zM251.6 64.8l-4.3 7.5-2.2-3.7h4.4M75.1 82.8l2.5-.4v.8z"/>
<path d="M75.1 82.8h115.1M76.7 84.4v1.7M76.7 87.9v17.8M167.1 88.1h18.8M169.6 87.6l2.5 .5-2.5 .4zM170.9 82.4l2.5 .4-2.5 .4zM171.7 84.4v1.7M171.7 87.9v17.8M173.4 88.1l2.5-.5v.9zM196.4 90.2h11.5v5h-11.5zM201.8 90.2v5M207.9 92.8h8.8"/>
<path d="M214.2 92.3l2.5 .5-2.5 .3zM236.7 90.8h8.5M236.7 90.8l2.5-.4v.8zM245.2 88.3h11.5v5h-11.5zM250.6 88.3v5M76.7 107.5v1.7M76.7 111v17.9M171.7 107.5v1.7M171.7 111v17.9M209.2 112.7l7.5 4.3-3.8 2.2v-4.3M240.4 119.5v-4.3l-3.7 2.1 7.5 4.4M76.7 130.6v1.8"/>
<path d="M76.7 134.2v9.8M171.7 130.6v1.8M171.7 134.2v9.8M172.1 137.8h11.1M180.3 140v21.4M181.9 137.8l.4 2.5h-.8zM181.9 120.3v25.5M261.7 133.3v3.4M265.1 133.3v3.4M49.3 154.2h18.8v5.1h-18.8zM55.1 154.2v5.1M63.1 154.2v5.1"/>
<path d="M63.6 144.7l24.7 24.8M63.8 145h16M64.6 142.5h.9l-.4 2.5zM65.1 146.8l.6-.6 1.4 2.1zM69.3 143.3h16.8M70.2 140.8h.8l-.4 2.5zM70.6 143.3l1.2 13.5h-3.7M70.6 143.3l.6 2.5-.8 .1zM71.8 152.9l2 1.5-.6 .6zM74.6 140.8l-8.3 8.4M76 143.6a.75 .75 0 0 1 .6-1 .75 .75 0 0 1 .8 .8 .75 .75 0 0 1-.9 .7M76.7 145.2v.2"/>
<path d="M76.7 145.6v.2M79.3 145.4l-8.4 8.4M87.9 143.3h1.7M91.4 143.3h18.3M111.5 143.3h1.7M115 143.3h18.3M135.1 143.3h1.7M138.6 143.3h18.3M151.7 149.8h22.5M158.7 143.3h1.7M162.2 143.3h10.1M166.1 143.8v7.2"/>
<path d="M166.1 149.8l2.6-.4v.8zM168.7 145h12.9M170.9 145.8h26.6M171 143.6a.75 .75 0 0 1 .6-1 .75 .75 0 0 1 .8 .8 .75 .75 0 0 1-.9 .7M171.7 145.2v.2M171.7 145.6v.2M171.7 149.4l2.5 .4-2.5 .4zM173.6 143.3h.1M174 143.3h.2M174.2 142.5v8.5M180 142.5h.8l-.5 2.5zM180.3 145.8l.5 2.5h-.8z"/>
<path d="M181.5 143.3h.8l-.4 2.5zM195.9 143.3h.8l-.4 2.5zM216.7 140.3h20M216.7 140.4h20M216.7 141.1h20M216.7 141.3h20M216.7 142.5h20M243.2 144.5v3.3M243.5 144.7v3.3M244 144.7v3.3M245.1 142v.6M249.5 148.4h-.1"/>
<path d="M249.5 150.2h-.1M249.6 147.9h.1M250.5 151.9h-.1M254.7 154.3l-.1 .1M258.4 155.4h.1M258.4 153.5v.1M259.5 157.1h-.1M269.2 159.2v3.3M269.2 159.5v3.3M269.5 159.7v3.3M271.4 159.7v3.3M271.8 159.5v3.3"/>
<path d="M271.8 159.2v3.3M288.8 146.1v.6M289.9 148.8v3.3M290.4 148.8v3.3M290.7 148.5v3.4M265.9 160.8v.1"/>
<circle cx="181.7" cy="61.1" r="2.5"/>
<circle cx="196.5" cy="65" r="2.5"/>
</g>
<g fill="#000">
<path d="M71.5 19.1h.8l-.4 2.5zM74.2 11.1l2.5-.4v.8zM74.2 20.2l2.5-.3v.8zM86.1 10.7l2.5 .4-2.5 .4zM88.6 11.1l2.5-.4v.8zM95.1 19.9l2.5 .3-2.5 .5zM96 10.7l2.5 .4-2.5 .4zM97.6 20.2l2.5-.3v.8zM98.5 11.1l2.5-.4v.8zM103.6 19.1h.8l-.4 2.5zM117.9 10.7l2.5 .4-2.5 .4zM118.8 19.9l2.5 .3-2.5 .5z"/>
<path d="M120.4 11.1l2.5-.4v.8zM121.3 20.2l2.5-.3v.8zM126.7 19.9l2.5 .3-2.5 .5zM127.6 10.7l2.5 .4-2.5 .4zM129.2 20.2l2.5-.3v.8zM130.1 11.1l2.5-.4v.8zM139.9 19.1h.8l-.4 2.5zM157.5 10.7l2.5 .4-2.5 .4zM158.4 19.9l2.5 .3-2.5 .5zM64 30.8h.8l-.5 2.5zM64.3 21.6l.5 2.5h-.8zM71.9 26.2l.4 2.5h-.8z"/>
<path d="M71.5 32.8h.8l-.4 2.5zM83.2 34.8l2.5-.5-2.3 1.3zM91.6 32.3l2.2-1.2 .3 .8zM96.6 37.2l2.4-1-2 1.7zM104 24.6l.4 2.5h-.8zM104.6 30.6l2.5 .5-2.5 .4zM105.7 23.3l2.5 .4-2.5 .4zM110.7 23.7l2.5-.4v.8zM111.8 31.1l2.5-.5v.9zM116.9 25.7l.4 2.5h-.8zM116.5 22.1h.8l-.4 2.5zM140.3 24.7l.4 2.5h-.8z"/>
<path d="M140.3 30.9l2.4 .5-2.4 .4zM141.3 22.7l2.5 .4-2.5 .4zM146.3 23.1l2.5-.4v.8zM147.4 31.4l2.5-.5v.9zM151.7 22.2h.8l-.4 2.5zM152.1 25.7l.4 2.5h-.8zM159.1 33.5l2 1.6-2.4-.9zM162.2 35.6l2.4 .9-.4 .7zM74.2 51.7l2.5-.4v.8zM94.3 51.3l2.5 .4-2.5 .4zM96.8 51.7l2.5-.4v.8zM119.5 51.3l2.5 .4-2.5 .4z"/>
<path d="M128.5 51.7l2.5-.4v.8zM159.2 51.3l2.5 .4-2.5 .4zM174.2 59.6l2.5 1.5-2.5 1.4zM65.1 71.7l.4 2.5h-.9zM70.6 73.4l.4 2.5h-.8zM74.2 65.4l2.5 .4-2.5 .5zM74.2 61.1l2.5-.4v.8zM76.7 65.8l2.5-.4v.9zM169.2 71.2l.6-.5 1.4 2.1zM169.2 65.4l2.5 .4-2.5 .5zM171.7 60.7l2.5 .4-2.5 .4zM172.2 73.9l2 1.5-.6 .6z"/>
<path d="M173.7 72.5l2-1.6 .4 .7zM196.5 68.4l1.5 2.5h-2.9zM196.3 70.9l.4 2.5h-.8zM216.7 67.4l2.5-.4v.9zM234.2 67l2.5 .4-2.5 .5zM75.1 82.8l2.5-.4v.8zM169.6 87.6l2.5 .5-2.5 .4zM170.9 82.4l2.5 .4-2.5 .4zM173.4 88.1l2.5-.5v.9zM214.2 92.3l2.5 .5-2.5 .3zM236.7 90.8l2.5-.4v.8zM64.6 142.5h.9l-.4 2.5z"/>
<path d="M65.1 146.8l.6-.6 1.4 2.1zM70.2 140.8h.8l-.4 2.5zM70.6 143.3l.6 2.5-.8 .1zM71.8 152.9l2 1.5-.6 .6zM166.1 149.8l2.6-.4v.8zM171.7 149.4l2.5 .4-2.5 .4zM180 142.5h.8l-.5 2.5zM180.3 145.8l.5 2.5h-.8zM181.9 137.8l.4 2.5h-.8zM181.5 143.3h.8l-.4 2.5zM195.9 143.3h.8l-.4 2.5z"/>
</g>
<text font-size="5" x="56.8" y="205">业务代码： FS-NM09-(L)-200-150-40</text>
<g font-size="4.9">
<text x="209.3" y="171.2">6063-T5</text>
<text x="208.3" y="176.1">0.204 kg</text>
<text x="206.6" y="181.1">喷砂星晖灰</text>
<text x="211.9" y="189.8">壳体</text>
<text x="252.6" y="190.3">YG-L10A-2758-001</text>
<text x="187.8" y="196">麦嗣淇</text>
<text x="220.6" y="195.9">2026.08.04</text>
<text x="260" y="196">A2</text>
<text x="259.4" y="201.1">1:1</text>
<text x="261.7" y="205.8">A1</text>
<text x="267.1" y="205.2">第 页 共 页</text>
<text x="271.4" y="205.2">1</text>
<text x="283.1" y="205.2">1</text>
</g>
<g font-size="3.9">
<text x="59.1" y="42.9" transform="rotate(-19 59.1 42.9)">O12.4</text>
<text x="49.7" y="67.1">d</text>
<text x="197" y="79.9">`11</text>
<text x="196.7" y="94">r</text>
<text x="245.5" y="92.1">r</text>
<text x="49.6" y="158">d</text>
</g>
<g font-size="3.7">
<text x="76.8" y="10.6">28.84</text>
<text x="88.9" y="10.6">19.71</text>
<text x="105.7" y="10.6">43.8</text>
<text x="121.5" y="10.6">19.5</text>
<text x="141.4" y="10.6">59.8</text>
<text x="67.4" y="21.1" transform="rotate(-90 67.4 21.1)">9.21</text>
<text x="81.2" y="19.8">46.75</text>
<text x="105.7" y="19.8">47.4</text>
<text x="105.7" y="23.2">5.03</text>
<text x="121.5" y="19.8">15.9</text>
<text x="141.4" y="19.8">63.4</text>
<text x="141.4" y="22.6">5.03</text>
<text x="103.6" y="24.1" transform="rotate(-90 103.6 24.1)">6</text>
<text x="116.4" y="26.1" transform="rotate(-90 116.4 26.1)">2</text>
<text x="139.8" y="25.9" transform="rotate(-90 139.8 25.9)">6.1</text>
<text x="151.6" y="26.1" transform="rotate(-90 151.6 26.1)">2</text>
<text x="63.9" y="31.5" transform="rotate(-90 63.9 31.5)">23.38</text>
<text x="71.4" y="34.5" transform="rotate(-90 71.4 34.5)">18.1</text>
<text x="105.7" y="30.6">9.37</text>
<text x="141.4" y="30.9">9.37</text>
<text x="88" y="42.3" transform="rotate(-31 88 42.3)">4-R7</text>
<text x="80.9" y="51.2">45.25</text>
<text x="105.7" y="51.2">50.4</text>
<text x="121.5" y="51.2">12.9</text>
<text x="141.4" y="51.2">66.4</text>
<text x="192.9" y="49.7">8-O2.5</text>
<text x="115.1" y="65.3">190u0.1</text>
<text x="119.3" y="60.6">200</text>
<text x="180.7" y="62.3">A</text>
<text x="184" y="65.8" transform="rotate(-31 184 65.8)">4-R6.7</text>
<text x="55.5" y="67.1">0.15 A</text>
<text x="195.6" y="66.3">B</text>
<text x="221.1" y="66.9">40u0.1</text>
<text x="243.8" y="68.1">3.2</text>
<text x="179.2" y="76.4">8-M3`8</text>
<text x="176.1" y="82.3">196.6</text>
<text x="179.2" y="79.9">底孔O2.46</text>
<text x="175.8" y="87.5">4-2.5</text>
<text x="202.1" y="94">0.1</text>
<text x="250.9" y="92.1">0.1</text>
<text x="195.8" y="111.3" transform="rotate(-90 195.8 111.3)">150</text>
<text x="64.6" y="115.1" transform="rotate(-90 64.6 115.1)">146.6</text>
<text x="70.1" y="114.9" transform="rotate(-90 70.1 114.9)">140u0.1</text>
<text x="243.4" y="119.5" transform="rotate(-90 243.4 119.5)">3.2</text>
<text x="212.4" y="120.4" transform="rotate(-90 212.4 120.4)">3.2</text>
<text x="181.4" y="134.1" transform="rotate(-90 181.4 134.1)">4-16.12</text>
<text x="152.2" y="149.3">4-16.12</text>
<text x="55.3" y="158">0.15 B</text>
<text x="75.9" y="156.4" transform="rotate(45 75.9 156.4)">4-13.15</text>
<text x="179.9" y="160.9" transform="rotate(-90 179.9 160.9)">8-1.7</text>
</g>
<g font-size="3.3">
<text x="167.1" y="170.4">Material（材料）：</text>
<text x="166.9" y="175.6">Weight（重量）(Kg)：</text>
<text x="4.4" y="180.8">技术要求：</text>
<text x="4.4" y="184.1">1、零件加工表面不应有划痕、擦伤等损伤零件表面的缺陷；</text>
<text x="166.8" y="185.3">Part Name（零/部件名称）：</text>
<text x="166.8" y="180.5">Protection（表面处理）：</text>
<text x="241.7" y="185.4">Drawing Number（图号）：</text>
<text x="4.4" y="187.5">2、去除毛刺飞边，锐角倒钝；</text>
<text x="4.4" y="190.9">3、未标注尺寸见3D数模。</text>
<text x="167.2" y="195.4">Drawn by（绘图）：</text>
<text x="204.5" y="195.6">Date（日期）：</text>
<text x="241.6" y="195.4">Size：(图幅）：</text>
<text x="167.2" y="200.4">Check by（校对）：</text>
<text x="204.5" y="200.5">Date（日期）：</text>
<text x="241.6" y="200.3">Scale (比例）：</text>
<text x="270.5" y="200.3">Sheet（页数）：</text>
<text x="167.2" y="205.6">Signature by (批准）：</text>
<text x="204.6" y="205.4">Date（日期）：</text>
<text x="241.4" y="205.3">Revision (版本）：</text>
</g>
<g font-size="3.2">
<text x="148.4" y="173.2">(未注公差）:</text>
<text x="149.5" y="170">Tolerances</text>
<text x="146.2" y="176.3">0.5 to 6</text>
<text x="146.2" y="179.4">6 to 30</text>
<text x="158.3" y="176.3">± 0.1</text>
<text x="158.3" y="179.4">± 0.2</text>
<text x="146.2" y="182.5">30 to 120 ± 0.3</text>
<text x="146.2" y="185.7">120 to 400 ± 0.5</text>
<text x="124.7" y="190.2">Break Sharp Edges</text>
<text x="145.2" y="190.2">Angular Tolerances</text>
<text x="122.5" y="196">Ch 0.05 to 0.25 x45°边长≤10</text>
<text x="125.3" y="193.1">(未注锐边倒角）:</text>
<text x="146.9" y="193.3">(未注角度公差）:</text>
<text x="158.4" y="196.4">± 1°</text>
<text x="123" y="200">Position Tolerances</text>
<text x="124.6" y="202.9">(未注位置公差）:</text>
<text x="146.3" y="199.6">＞10-60</text>
<text x="146.3" y="202.7">＞60-120 ± 20'</text>
<text x="157.3" y="199.6">± 30'</text>
<text x="130.7" y="205.8">±0.1</text>
<text x="147.4" y="205.8">＞120</text>
<text x="156.2" y="205.8">± 20'</text>
</g>
<g font-size="1.9">
<text x="126.3" y="58.8">0</text>
<text x="125.4" y="60.6">-0.2</text>
<text x="185.9" y="82.3">-0.2</text>
<text x="186.9" y="80.6">0</text>
<text x="62.8" y="104.3" transform="rotate(-90 62.8 104.3)">0</text>
<text x="64.6" y="105.3" transform="rotate(-90 64.6 105.3)">-0.2</text>
<text x="194.1" y="104.3" transform="rotate(-90 194.1 104.3)">0</text>
<text x="195.8" y="105.2" transform="rotate(-90 195.8 105.2)">-0.2</text>
<text x="85.7" y="166.2" transform="rotate(45 85.7 166.2)">-0.2</text>
<text x="87.6" y="165.6" transform="rotate(45 87.6 165.6)">0</text>
</g>
</svg>
